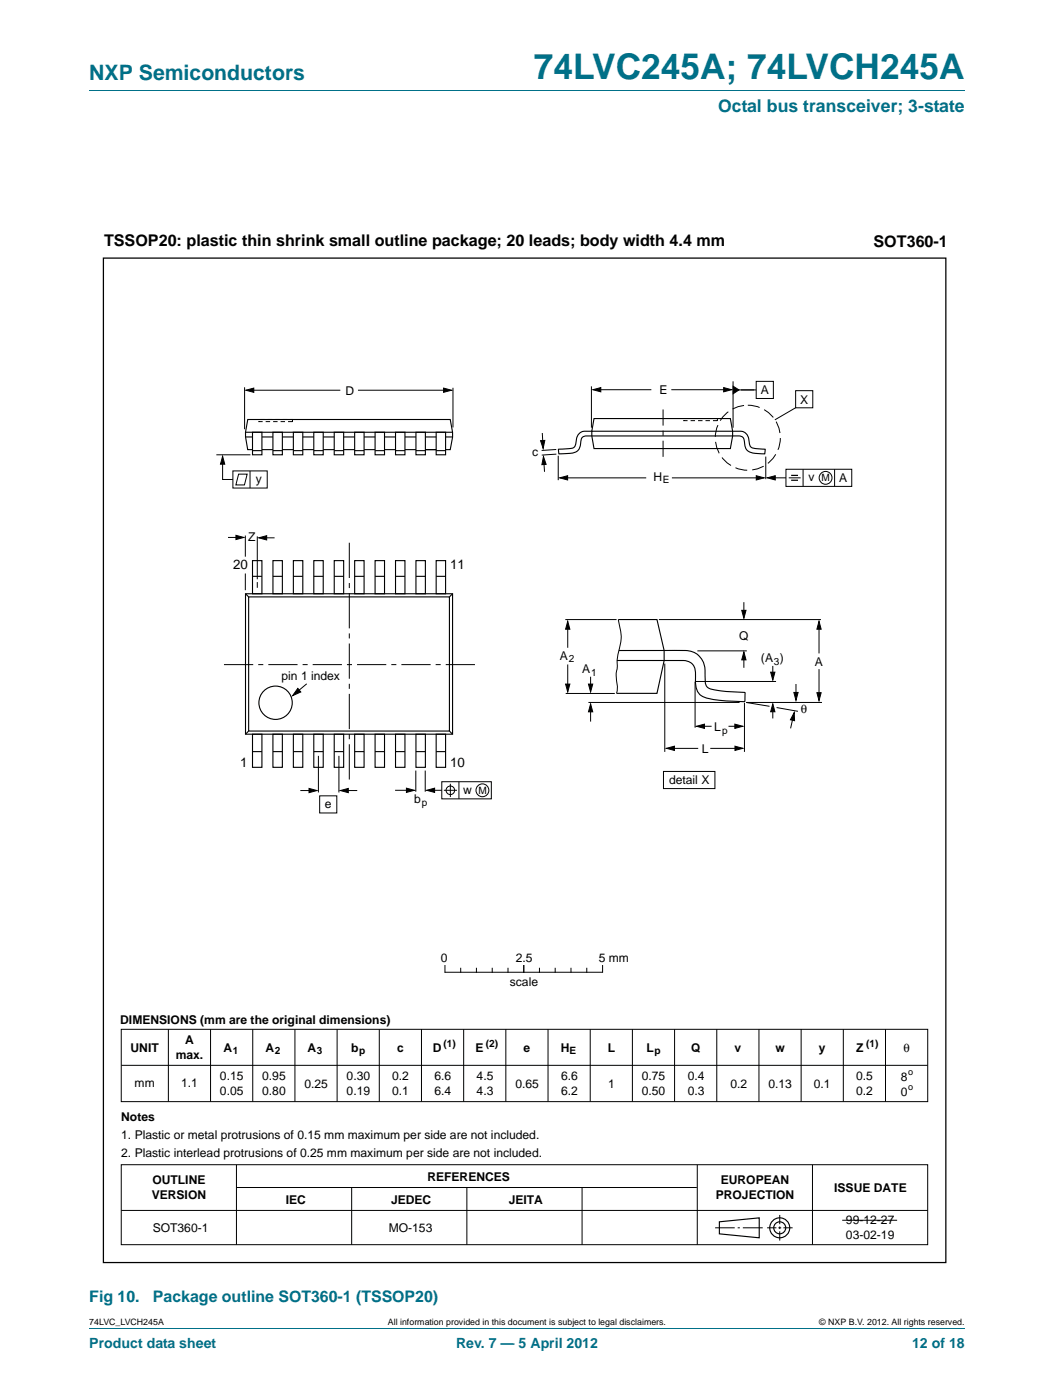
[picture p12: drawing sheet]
<svg xmlns="http://www.w3.org/2000/svg" width="210mm" height="279mm" viewBox="0 0 210 279" stroke-linecap="round" stroke-linejoin="round" font-family="sans-serif">
<path d="M17.8 18.2h174.6M17.8 265.1h174.6" fill="none" stroke="#007088" stroke-width=".2"/>
<g fill="none" stroke="#000" stroke-width=".2">
<path d="M48.8 77.3v8.4M50 77.9h17.9M71.4 77.9h17.8M90.4 77.4v7.9M118 77.1v8.3M119 77.8h10.9M133.9 77.8h11.2M146.2 76.1v9.3M146.8 77.8h4M150.8 76.1h3.5v3.4h-3.5zM158.7 78h3.4v3.4h-3.4zM43.2 90.8h6.8"/>
<path d="M44.4 91.7v4h2.1M46.5 94h6.8v3.4h-6.8zM47.6 94.6h1.7l-.5 2.2h-1.7zM49.9 94v3.4M108.2 86.4l.1 2.6M108.5 91.7l.1 2.5M111 89.7l-3 .2M111 90.6l-2.9 .2M111.4 90.9v4.9M112.4 95.4h16.5M134 95.4h17.4M152.8 91.1v4.5"/>
<path d="M153.9 95.4h2.9M156.8 93.7h13.1v3.4h-13.1zM157.3 95.4h2.4M158.7 81.4l-4.1 2.4M160.2 93.7v3.4M166.5 93.7v3.4M45.5 107.3h2.6M48.9 106.9v4.2M48.9 114.5v3.3M51.3 107v8.6M51.3 116.2v1.1M52.2 107.3h2.6"/>
<path d="M61.2 136.5l-2.5 2M112.8 123.7h10.2M112.8 138.4h9.8M113.3 124.6v4.7M113.3 132.6v4.8M117.8 135.1v2.5M123.3 123.6a10 10 0 0 1 0 6.8l-.2 1.3v1.3a8.1 8.1 0 0 0 .1 4.1l-.2 1.3M131.4 123.7h32.4M132.6 132.4v17.7M138.6 136h16.2M138.7 136v9.2M139.1 129.9h9.9"/>
<path d="M148.4 120.2v2.4M148.4 130.9v2.4M154.2 132.9v1.9M158.8 136.5v2.6M163.4 125v5.4M163.4 133.5v5.3M59.9 157.8h2.6M63.5 150.8v7.4M63.8 158.8h3.4v3.4h-3.4zM67.6 150.8v7.4M68.7 157.8h2.6M78.8 157.7h3"/>
<path d="M82.9 153.8v4.2M84.8 153.8v4.2M86 157.7h2.1M88.1 156h9.9v3.4h-9.9zM88.5 157.7h2.7M89.8 156.4v2.7M91.5 156v3.4M117.4 140.2h30.1M117.8 141.4v2.6M132.4 154h10.2v3.4h-10.2zM133.6 149.4h5.7M139.8 144.9h2.2"/>
<path d="M141.7 149.4h5.7M145.3 144.9h1.8M148.5 140.3v9.8M154.2 141.5v1.9M154.9 141.2l4.3 .8M158.3 142.8l-.6 2.6M164 140.2h-15.2l4.7 .8M88.8 192.7v1.3M88.8 194h31.3M91.9 193.2v.8M95 193.2v.8M98.2 193.2v.8"/>
<path d="M101.3 193.2v.8M104.5 192.7v1.3M107.6 193.2v.8M110.8 193.2v.8M113.9 193.2v.8M117 193.2v.8M120.2 192.7v1.3M24.2 205.4h160.9v14.5h-160.9zM24.2 212.6h160.8M33.6 205.4v14.4M42 205.4v14.4M50.4 205.4v14.4"/>
<path d="M58.8 205.4v14.4M67.2 205.4v14.4M75.7 205.4v14.4M84.1 205.4v14.4M92.5 205.4v14.4M100.9 205.4v14.4M109.3 205.4v14.4M117.7 205.4v14.4M126.2 205.4v14.4M134.6 205.4v14.4M143 205.4v14.4M151.4 205.4v14.4"/>
<path d="M159.8 205.4v14.4M168.2 205.4v14.4M176.6 205.4v14.4M24.2 232.4h160.9v16h-160.9zM47.2 232.5v15.9M47.2 237h91.8M70.1 237v11.4M93.1 237v11.4M116.1 237v11.4M139.1 232.5v15.9M162.1 232.5v15.9M24.2 241.6h160.9"/>
<path d="M142.7 245h3.9M147.2 245h.4M148.2 245h4M153 245h1.9M155.3 245h.5M155.5 242.5v1.8M155.5 244.8v.5M155.5 245.7v1.9M156.3 245h1.8M168 243.5h11"/>
<circle cx="164.7" cy="95.4" r="1.28"/>
<circle cx="89.8" cy="157.7" r=".86"/>
<circle cx="96.2" cy="157.7" r="1.28"/>
</g>
<g fill="none" stroke="#000" stroke-width=".23">
<path d="M143.5 243.8l8-.8v4l-8-.8z"/>
<circle cx="155.5" cy="245" r="1.99"/>
<circle cx="155.5" cy="245" r="1.2"/>
</g>
<g fill="#000" stroke="#000" stroke-width=".2">
<path d="M49 77.9l1.6-.4v.8zM88.5 77.5l1.6 .4-1.6 .4zM118.3 77.8l1.5-.4v.8zM144.4 77.4l1.5 .4-1.5 .4zM146.2 77.1l1.2 .7-1.2 .8zM44.4 91.1l.4 1.5h-.8zM107.8 87.9h.9l-.4 1.6zM108.4 91.1l.5 1.6h-.8zM111.6 95.4l1.6-.5v.9zM150.9 94.9l1.5 .5-1.5 .4zM153.1 95.4l1.5-.5v.9zM47.1 106.8l1.6 .5-1.6 .4z"/>
<path d="M51.6 107.3l1.6-.4v.9zM59.4 137.4l.6 .7-1.6 .7zM113.3 124l.4 1.6h-.9zM112.8 136.5h.9l-.4 1.6zM117.4 136.5h.8l-.4 1.6zM148.4 130.1l.4 1.6h-.8zM148 121.8h.8l-.4 1.6zM153.7 134.1h.9l-.4 1.6zM158.4 138.2h.8l-.4 1.6zM163.4 124l.4 1.6h-.8zM163 138.2h.8l-.4 1.6zM61.6 157.3l1.6 .5-1.6 .4z"/>
<path d="M67.9 157.8l1.6-.5v.9zM81.1 157.3l1.6 .4-1.6 .4zM85.1 157.7l1.6-.4v.8zM117.8 140.5l.4 1.6h-.8zM132.9 149.3l1.6-.4v.9zM138.9 144.9l1.6-.4v.9zM146.6 144.5l1.6 .4-1.6 .5zM146.6 148.9l1.6 .4-1.6 .5zM154.2 140.5l.4 1.5h-.9zM158.4 142.2l.1 1.6-.8-.1z"/>
</g>
<path d="M44.7 132.6h50.2" fill="none" stroke="#000" stroke-width=".2" stroke-dasharray="5.8 1 1 1" stroke-linecap="butt"/>
<path d="M69.7 108.3v47.7" fill="none" stroke="#000" stroke-width=".2" stroke-dasharray="7 1 1 1" stroke-linecap="butt"/>
<g fill="none" stroke="#000" stroke-width=".22">
<path d="M49 86.3h41.3M49 87.2h1.4M50.4 86.3h1.9v4.5h-1.9zM50.4 89.7h-1l-.4-2.5v-.9l.4-2.6h40.4l.5 2.6v.9l-.5 2.5h-.9M50.4 89.9h1.9M52.3 89.7h2.1M52.3 87.2h2.1M54.4 86.3h1.9v4.5h-1.9zM54.5 89.9h1.8M56.3 89.7h2.2M56.3 87.2h2.2M58.5 86.3h1.9v4.5h-1.9z"/>
<path d="M58.5 89.9h1.9M60.4 89.7h2.2M60.4 87.2h2.2M62.6 86.3h1.9v4.5h-1.9zM62.6 89.9h1.9M64.5 89.7h2.2M64.5 87.2h2.2M66.7 86.3h1.9v4.5h-1.9zM66.7 89.9h1.9M68.6 89.7h2.1M68.6 87.2h2.1M70.7 86.3h1.9v4.5h-1.9z"/>
<path d="M70.7 89.9h1.9M72.6 89.7h2.2M72.6 87.2h2.2M74.8 86.3h1.9v4.5h-1.9zM74.8 89.9h1.9M76.7 89.7h2.2M76.7 87.2h2.2M78.9 86.3h1.9v4.5h-1.9zM78.9 89.9h1.9M80.8 89.7h2.2M80.8 87.2h2.2M83 86.3h1.9v4.5h-1.9z"/>
<path d="M83 89.9h1.9M84.9 87.2h2.1M84.9 89.7h2.1M87 86.3h1.9v4.5h-1.9zM87 89.9h1.9M88.9 87.2h1.4M111.4 89.7l.2-.1a7.2 7.2 0 0 0 3-.4l.1-.2a4.4 4.4 0 0 1 .8-2.5 3.5 3.5 0 0 1 2.5-.4h28.1a3.7 3.7 0 0 1 2.7 .4l.4 .5 .2 .8a1.37 1.37 0 0 0 1.6 1.7l1.6 .2v.8l-.3 .1a5.7 5.7 0 0 1-3.2-.7l-.4-.6-.2-.8a1.22 1.22 0 0 0-1.4-1.5h-29.8a1.21 1.21 0 0 0-1.5 1.5 1.92 1.92 0 0 1-2.1 2l-2.2 .1zM118.5 83.5h27.2l.4 2.6v.9l-.4 2.5h-27.2l-.4-2.5v-.9zM49 118.5h41.3v28h-41.3zM49 118.5l.6 .6M49.6 119.1h40.1v26.8h-40.1zM50.4 111.9h1.9v6.6h-1.9z"/>
<path d="M50.4 115h1.9M54.4 111.9h1.9v6.6h-1.9zM54.4 115h1.9M58.5 111.9h1.9v6.6h-1.9zM58.5 115h1.9M62.6 111.9h1.9v6.6h-1.9zM62.6 115h1.9M66.7 111.9h1.9v6.6h-1.9zM66.7 115h1.9M70.7 111.9h1.9v6.6h-1.9zM70.7 115h1.9M74.8 111.9h1.9v6.6h-1.9z"/>
<path d="M74.8 115h1.9M78.9 111.9h1.9v6.6h-1.9zM78.9 115h1.9M83 111.9h1.9v6.6h-1.9zM83 115h1.9M87 111.9h1.9v6.6h-1.9zM87 115h1.9M90.3 118.5l-.6 .6M123.3 123.6h7.8l1.4 6.2v2l-1.4 6.6h-8.1M123.5 129.8h9.9a12.6 12.6 0 0 1 5.2 .5 4.2 4.2 0 0 1 2.1 4.3 4.8 4.8 0 0 0 .2 2.3l.4 .4a22.5 22.5 0 0 0 7.2 .9l.1 .1v1.6a16.1 16.1 0 0 1-5.1-.1l-1.5-.3a3.2 3.2 0 0 1-3.3-3.8v-.7a2.61 2.61 0 0 0-1.3-3 15.6 15.6 0 0 0-4.8-.2h-9.5M49.6 145.9l-.6 .6M50.4 146.5h1.9v6.6h-1.9z"/>
<path d="M50.4 150h1.9M54.4 146.5h1.9v6.6h-1.9zM54.4 150h1.9M58.5 146.5h1.9v6.6h-1.9zM58.5 150h1.9M62.6 146.5h1.9v6.6h-1.9zM62.6 150h1.9M66.7 146.5h1.9v6.6h-1.9zM66.7 150h1.9M70.7 146.5h1.9v6.6h-1.9zM70.7 150h1.9M74.8 146.5h1.9v6.6h-1.9z"/>
<path d="M74.8 150h1.9M78.9 146.5h1.9v6.6h-1.9zM78.9 150h1.9M83 146.5h1.9v6.6h-1.9zM83 150h1.9M87 146.5h1.9v6.6h-1.9zM87 150h1.9M89.7 145.9l.6 .6"/>
<circle cx="55" cy="140.2" r="3.3"/>
</g>
<path d="M51.6 83.7h6.7v.4h-6.7zM136.4 83.5h6.7v.4h-6.7z" fill="none" stroke="#000" stroke-width=".2" stroke-dasharray=".9 .6" stroke-linecap="butt"/>
<path d="M157.8 94.9h1.4M157.8 95.8h1.4" fill="none" stroke="#000" stroke-width=".24"/>
<path d="M132.3 81.7v9.5" fill="none" stroke="#000" stroke-width=".2" stroke-dasharray="3.2 1 1 1" stroke-linecap="butt"/>
<circle cx="149.2" cy="87.4" r="6.5" fill="none" stroke="#000" stroke-width=".2" stroke-dasharray="2.4 1" stroke-linecap="butt"/>
<path d="M20.6 51.5h168.1v200.5h-168.1z" fill="none" stroke="#000" stroke-width=".25"/>
<text font-size="7" fill="#007088" x="106.5" y="15.8">74LVC245A; 74LVCH245A</text>
<text font-size="4.2" fill="#007088" x="17.8" y="16">NXP Semiconductors</text>
<text font-size="3.5" fill="#007088" x="143.3" y="22.3">Octal bus transceiver; 3-state</text>
<g font-size="3.2">
<text x="20.8" y="49.1">TSSOP20: plastic thin shrink small outline package; 20 leads; body width 4.4 mm</text>
<text x="174.3" y="49.2">SOT360-1</text>
</g>
<g font-size="3.2" fill="#007088">
<text x="17.8" y="259.8">Fig 10.</text>
<text x="30.5" y="259.8">Package outline SOT360-1 (TSSOP20)</text>
</g>
<g font-size="2.8" fill="#007088">
<text x="17.8" y="269.1">Product data sheet</text>
<text x="91" y="269.1">Rev. 7 — 5 April 2012</text>
<text x="181.9" y="269.1">12 of 18</text>
</g>
<g font-size="2.7">
<text x="46.5" y="113.6">20</text>
<text x="89.8" y="113.6">11</text>
<text x="47.9" y="153.1">1</text>
<text x="89.8" y="153.1">10</text>
</g>
<g font-size="2.4">
<text x="68.9" y="78.7">D</text>
<text x="131.5" y="78.7">E</text>
<text x="151.8" y="78.7">A</text>
<text x="159.6" y="80.6">X</text>
<text x="106.2" y="91">c</text>
<text x="130.3" y="96">H</text>
<text x="51" y="96.4">y</text>
<text x="161.3" y="96.1">v</text>
<text x="167.4" y="96.2">A</text>
<text x="49.5" y="108">Z</text>
<text x="111.7" y="131.6">A</text>
<text x="147.4" y="127.8">Q</text>
<text x="56.2" y="135.8">pin 1 index</text>
<text x="116.1" y="134.4">A</text>
<text x="151.8" y="132.2">(A )</text>
<text x="162.6" y="132.9">A</text>
<text x="159.7" y="142.4">θ</text>
<text x="142.5" y="146">L</text>
<text x="140" y="150.2">L</text>
<text x="64.8" y="161.2">e</text>
<text x="82.6" y="160.3">b</text>
<text x="92.4" y="158.4">w</text>
<text x="133.5" y="156.5">detail X</text>
<text x="88" y="191.9">0</text>
<text x="102.9" y="191.9">2.5</text>
<text x="119.4" y="191.9">5 mm</text>
<text x="101.7" y="196.7">scale</text>
<text x="24" y="204.3">DIMENSIONS (mm are the original dimensions)</text>
<text x="26" y="209.9">UNIT</text>
<text x="36.9" y="208.4">A</text>
<text x="44.6" y="209.9">A</text>
<text x="53" y="209.9">A</text>
<text x="61.3" y="209.9">A</text>
<text x="70.1" y="209.9">b</text>
<text x="79.2" y="209.9">c</text>
<text x="86.3" y="209.9">D</text>
<text x="94.8" y="209.9">E</text>
<text x="104.5" y="209.9">e</text>
<text x="111.9" y="209.9">H</text>
<text x="121.2" y="209.9">L</text>
<text x="129" y="209.9">L</text>
<text x="137.9" y="209.9">Q</text>
<text x="146.5" y="209.9">v</text>
<text x="154.7" y="209.9">w</text>
<text x="163.4" y="209.9">y</text>
<text x="170.8" y="209.9">Z</text>
<text x="180.2" y="209.9">θ</text>
<text x="35.1" y="211.4">max.</text>
<text x="43.9" y="215.6">0.15</text>
<text x="52.3" y="215.6">0.95</text>
<text x="69.1" y="215.6">0.30</text>
<text x="78.2" y="215.6">0.2</text>
<text x="86.7" y="215.6">6.6</text>
<text x="95.1" y="215.6">4.5</text>
<text x="111.9" y="215.6">6.6</text>
<text x="128" y="215.6">0.75</text>
<text x="137.2" y="215.6">0.4</text>
<text x="170.8" y="215.6">0.5</text>
<text x="179.7" y="215.8">8</text>
<text x="26.9" y="216.9">mm</text>
<text x="36.1" y="217">1.1</text>
<text x="43.9" y="218.6">0.05</text>
<text x="52.3" y="218.6">0.80</text>
<text x="60.7" y="217.1">0.25</text>
<text x="69.1" y="218.6">0.19</text>
<text x="78.2" y="218.6">0.1</text>
<text x="86.7" y="218.6">6.4</text>
<text x="95.1" y="218.6">4.3</text>
<text x="102.8" y="217.1">0.65</text>
<text x="111.9" y="218.6">6.2</text>
<text x="121.3" y="217.1">1</text>
<text x="128" y="218.6">0.50</text>
<text x="137.2" y="218.6">0.3</text>
<text x="145.7" y="217.1">0.2</text>
<text x="153.3" y="217.1">0.13</text>
<text x="162.4" y="217.1">0.1</text>
<text x="170.8" y="218.6">0.2</text>
<text x="179.7" y="218.8">0</text>
<text x="24.2" y="223.7">Notes</text>
<text x="24.2" y="227.3">1. Plastic or metal protrusions of 0.15 mm maximum per side are not included.</text>
<text x="24.2" y="230.9">2. Plastic interlead protrusions of 0.25 mm maximum per side are not included.</text>
<text x="30.3" y="239.3">VERSION</text>
<text x="30.4" y="236.4">OUTLINE</text>
<text x="85.2" y="235.7">REFERENCES</text>
<text x="142.8" y="239.3">PROJECTION</text>
<text x="143.8" y="236.4">EUROPEAN</text>
<text x="166.4" y="237.9">ISSUE DATE</text>
<text x="30.5" y="245.9">SOT360-1</text>
<text x="57" y="240.3">IEC</text>
<text x="77.5" y="245.9">MO-153</text>
<text x="78" y="240.3">JEDEC</text>
<text x="101.5" y="240.3">JEITA</text>
<text x="168.8" y="244.3">99-12-27</text>
<text x="168.8" y="247.3">03-02-19</text>
</g>
<g font-size="2">
<text x="132.3" y="96.5">E</text>
<text x="163.9" y="96.1">M</text>
<text x="113.5" y="132.1">2</text>
<text x="117.9" y="134.9">1</text>
<text x="154.4" y="132.6">3</text>
<text x="144.1" y="146.4">p</text>
<text x="84.2" y="160.8">p</text>
<text x="95.4" y="158.4">M</text>
<text x="88.5" y="209">(1)</text>
<text x="96.9" y="209">(2)</text>
<text x="172.8" y="209">(1)</text>
<text x="46.4" y="210.4">1</text>
<text x="54.8" y="210.4">2</text>
<text x="63.2" y="210.4">3</text>
<text x="71.6" y="210.4">p</text>
<text x="113.6" y="210.4">E</text>
<text x="130.6" y="210.4">p</text>
</g>
<g font-size="1.8">
<text x="181.1" y="214.6">o</text>
<text x="181.2" y="217.5">o</text>
<text x="17.8" y="264.5">74LVC_LVCH245A</text>
<text x="77.4" y="264.5">All information provided in this document is subject to legal disclaimers.</text>
<text x="163.4" y="264.5">© NXP B.V. 2012. All rights reserved.</text>
</g>
</svg>
